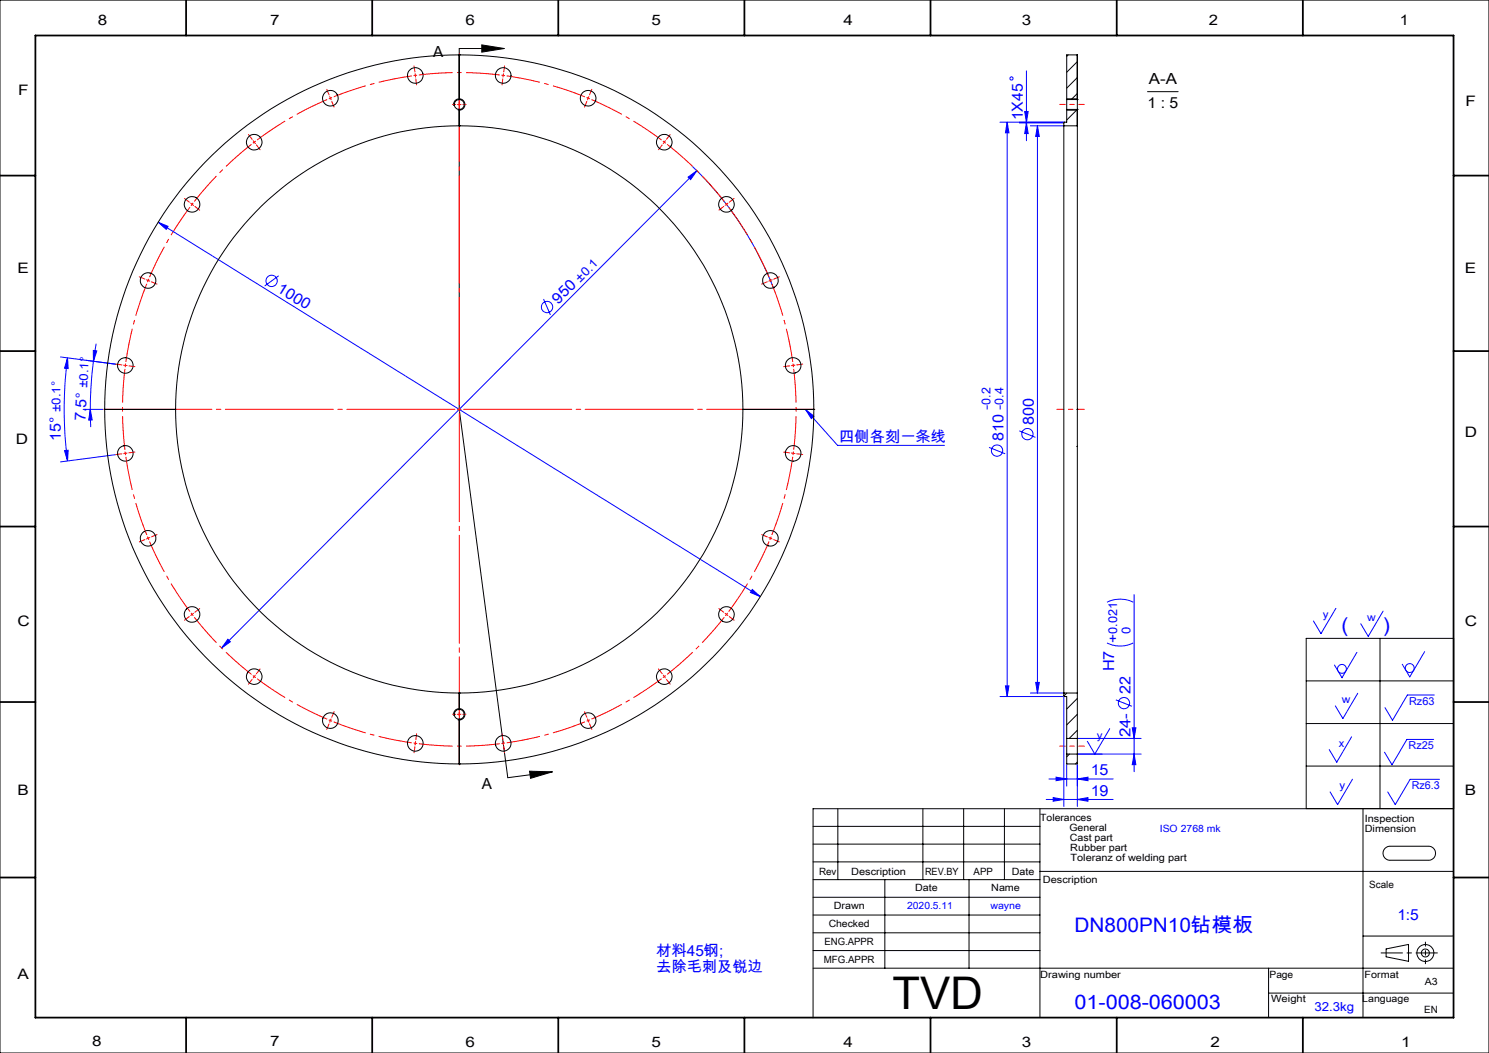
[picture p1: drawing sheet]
<svg xmlns="http://www.w3.org/2000/svg" width="420mm" height="297mm" viewBox="0 0 420 297" stroke-linecap="round" stroke-linejoin="round" font-family="sans-serif">
<g fill="none" stroke="#00f" stroke-width=".28">
<path d="M289.5 20v19.7M282.1 34.5h18.2M284.1 34.5l.5 3h-1zM284.1 34.5v162M287.5 34.7h12.6M289 31.5h1l-.5 3zM289.5 34.7l.5 3h-1zM290.7 35.5h9.4M292.6 35.5v160M292.6 35.5l.6 3h-1.1zM194.1 49.9l2.5-1.7-1.8 2.5zM195.2 46.8a94.7 94.7 0 0 1 23.1 34.8"/>
<path d="M196.6 48.2l-134.1 134.6M44.6 62.7l169.9 105.6M44.6 62.7l2.8 1.1-.5 .9zM78.6 77.8l-4 2.9M26.3 98.8l1 .2-.9 2.9zM27.1 96.9l-.7 5M153.3 84.3l2 4.5M17.1 100.7l15.6 2M19 100.9l.2 3.1-1-.1zM19 100.9a111.3 111.3 0 0 0 0 29.1M23.5 115.5h5.5M25.5 115.5l.5 3h-1z"/>
<path d="M25.5 115.5l.1 5M26.4 101.9l-.8 7.5-.1 6.1M227.2 115.5l2.4 1.9-.8 .7zM227.2 115.5l9.1 10.1h30.1M18.2 127.1l1-.1-.2 3zM32.7 128.2l-15.6 2.1M279 126.2l4.5 1.8M287.5 121.5l4.6 1.9M212.2 166.3l2.3 2-2.8-1.2zM312.2 169.9a8.2 8.2 0 0 1 7.5 0M319.9 167.7v50M376.8 171.6l-4.2 7.1-2.1-3.5"/>
<path d="M390.1 172.4l-4.2 7.1-2.1-3.6M64.3 180.3l.7 .7-2.5 1.8zM282.1 196.5h18.2M283.6 193.5h1l-.5 3zM290.7 195.5h9.4M292.1 192.5h1.1l-.6 3zM300.1 196.3v31.2M312.2 181.4a8.5 8.5 0 0 0 7.5 0M314.7 197.4l4.6 1.8M382.7 184l-4.2 7.2-2.1-3.6M383 195.5l-4.2 7.2-2.1-3.6M401.8 183.8l-4.1 7.1-2.2-3.5"/>
<path d="M404.5 196h-7.5l-4.2 7.2-2.1-3.6M295.9 219.7h18.1M297.9 219.2l3 .5-3 .5zM300.9 215.5v6.2M303.9 208.3h18M303.9 212.7h18M303.9 219.7l3-.5v1zM303.9 215.5v12M313 205.5l-4.2 7.2-2.1-3.6M319.4 205.3h1l-.5 3zM319.9 212.7l.5 3h-1zM381.2 207.8l-4.2 7.2-2.1-3.6"/>
<path d="M381.5 219.8l-4.2 7.1-2.1-3.5M404.4 208.6h-7.6l-4.2 7.1-2.1-3.5M406 219.8h-8.2l-4.2 7.1-2.2-3.5M295.1 225.5h18.9M297.1 225l3 .5-3 .5zM303.9 225.5l3-.5v1z"/>
<circle cx="285.3" cy="22.1" r=".46"/>
<circle cx="76.6" cy="79.2" r="1.6"/>
<circle cx="154.3" cy="86.6" r="1.6"/>
<circle cx="281.2" cy="127.1" r="1.6"/>
<circle cx="289.8" cy="122.4" r="1.59"/>
<circle cx="317" cy="198.3" r="1.6"/>
<circle cx="378.5" cy="188.7" r="1.26"/>
<circle cx="397.6" cy="188.4" r="1.24"/>
</g>
<g fill="none" stroke="#000" stroke-width=".28">
<path d="M0 0h420v297h-420zM135.9 12.7l6.3 1-6.3 1zM142.2 13.7h-12.7v101.8l13.7 103.9 12.6-1.7M128 29.9a1.59 1.59 0 0 1 1.4-2 1.59 1.59 0 0 1 1.7 1.7 1.59 1.59 0 0 1-2 1.4M300.9 31.1h2.9M300.9 27.9h2.9M323.7 25.9h8.6M368.4 180.1h41.6v48h-41.6zM368.4 192h41.6M389.3 180.1v48M128 201.9a1.6 1.6 0 0 1 1.4-2 1.6 1.6 0 0 1 1.7 1.7 1.6 1.6 0 0 1-2 1.4M149.4 217.5l6.4 .2-6.2 1.8z"/>
<path d="M368.4 204.1h41.6M368.4 216.1h41.6M229.3 233.1h64M229.3 238.1h64M236.3 228.1v20M260.3 228.1v20M271.8 228.1v20M283.3 228.1v20M293.3 228.1v58.9M384.5 228.1v58.9M390.8 239.1l1.1-.4h11a1.98 1.98 0 0 1 2 2 1.98 1.98 0 0 1-2 1.9h-10.8a1.98 1.98 0 0 1-1.9-1.3 1.98 1.98 0 0 1 .6-2.2zM410 228.1h-180.7v59"/>
<path d="M229.3 243.1h64M229.3 248.1h64M229.3 253.1h64M229.3 258.1h64M249.6 248.1v25M273.3 248.1v25M293.3 245.8h116.7M229.3 263.1h64M229.3 268.1h64M229.3 273.1h180.7M357.8 273.1v13.9M384.5 264h25.5"/>
<path d="M391 267.6l6.3-1.2v4.7l-6.3-1.2zM357.8 280.1h52.2"/>
<circle cx="402" cy="268.8" r="1.12"/>
<circle cx="402.1" cy="268.8" r="2.4"/>
</g>
<g fill="none" stroke="#f00" stroke-width=".28" stroke-dasharray="30.5 1.3 1.3 1.3" stroke-linecap="butt">
<path d="M93.2 27.7l-.5 .2M93.2 27.7l.5-.2M117.2 21.3h-.5M117.2 21.3l.5-.1M142 21.3l-.5-.1M142 21.3h.5M165.9 27.7l-.5-.2M165.9 27.7l.5 .2M54.2 57.6l-.3 .4M54.2 57.6l.3-.4M71.7 40.1l-.4 .3M71.7 40.1l.4-.3"/>
<path d="M187.4 40.1l-.4-.3M187.4 40.1l.4 .3M204.9 57.6l-.3-.4M204.9 57.6l.3 .4M41.8 79.1l-.2 .5M41.8 79.1l.2-.5M217.3 79.1l-.2-.5M217.3 79.1l.2 .5M35.4 103.1l-.1 .5M35.4 103.1v-.5M223.7 103.1v-.5M223.7 103.1l.1 .5"/>
<path d="M223.7 127.9l.1-.5M223.7 127.9v.5M41.8 151.8l.2 .5M41.8 151.8l-.2-.4M217.3 151.8l.2-.4M217.3 151.8l-.2 .5M54.2 173.3l.3 .4M54.2 173.3l-.3-.4M204.9 173.3l.3-.4M204.9 173.3l-.3 .4M71.7 190.8l.4 .3M71.7 190.8l-.4-.3"/>
<path d="M187.4 190.8l.4-.3M187.4 190.8l-.4 .3M93.2 203.2l.5 .2M93.2 203.2l-.5-.2M117.2 209.6l.5 .1M117.2 209.6h-.5M142 209.6h.5M142 209.6l-.5 .1M165.9 203.2l.5-.2M165.9 203.2l-.5 .2"/>
</g>
<g fill="none" stroke="#f00" stroke-width=".28" stroke-dasharray="30.5 1.3 1.3 1.3" stroke-dashoffset="20.9" stroke-linecap="butt">
<path d="M92.3 28.1a95 95 0 0 0-19.8 11.4M116.2 21.4a95 95 0 0 0-22.1 5.9M141 21.1a95 95 0 0 0-22.9 0M165 27.3a95 95 0 0 0-22.1-5.9M186.6 39.5a95 95 0 0 0-19.8-11.4M53.6 58.4a95 95 0 0 0-11.4 19.8M70.9 40.7a95 95 0 0 0-16.1 16.1M204.3 56.8a95 95 0 0 0-16.1-16.1M216.9 78.2a95 95 0 0 0-11.4-19.8M41.4 80a95 95 0 0 0-5.9 22.1M35.2 104.1a95 95 0 0 0 0 22.8M223.6 102.1a95 95 0 0 0-5.9-22.1"/>
<path d="M35.5 128.8a95 95 0 0 0 5.9 22.1M223.9 126.9a95 95 0 0 0 0-22.8M42.2 152.7a95 95 0 0 0 11.4 19.8M217.7 150.9a95 95 0 0 0 5.9-22.1M54.8 174.1a95 95 0 0 0 16.1 16.1M205.5 172.5a95 95 0 0 0 11.4-19.8M72.5 191.4a95 95 0 0 0 19.8 11.4M188.2 190.2a95 95 0 0 0 16.1-16.1M94.1 203.6a95 95 0 0 0 22.1 5.9M118.1 209.8a95 95 0 0 0 22.9 0M142.9 209.5a95 95 0 0 0 22.1-5.9M166.8 202.8a95 95 0 0 0 19.8-11.4"/>
</g>
<path d="M129 29.5h1M129.5 29v1M129 115.5h1M129.5 115v1M35.3 127.4l.1 1M35.8 127.8l-.9 .1M129 201.5h1M129.5 201v1" fill="none" stroke="#f00" stroke-width=".28"/>
<path d="M305.9 115.5h-7.8" fill="none" stroke="#f00" stroke-width=".28" stroke-dasharray="30.5 1.3 1.3 1.3" stroke-dashoffset="28.5"/>
<path d="M298.9 29.5h7M305.9 210.5h-7" fill="none" stroke="#f00" stroke-width=".28" stroke-dasharray="30.5 1.3 1.3 1.3" stroke-dashoffset="28.9"/>
<path d="M389.6 268.8h15.9" fill="none" stroke="#000" stroke-width=".28" stroke-dasharray="30.5 1.3 1.3 1.3" stroke-dashoffset="24.4"/>
<path d="M402.1 265.7v6.1" fill="none" stroke="#000" stroke-width=".28" stroke-dasharray="30.5 1.3 1.3 1.3" stroke-dashoffset="29.3"/>
<g fill="none" stroke="#000" stroke-width=".5">
<path d="M10 10h400v277h-400zM52.5 0v10M105 0v10M157.5 0v10M210 0v10M262.5 0v10M315 0v10M367.5 0v10M0 49.5h10M410 49.5h10M0 99h10M410 99h10"/>
<path d="M0 148.5h10M410 148.5h10M0 198h10M410 198h10M0 247.5h10M410 247.5h10M52.5 287v10M105 287v10M157.5 287v10M210 287v10M262.5 287v10M315 287v10"/>
<path d="M367.5 287v10"/>
</g>
<g fill="none" stroke="#f00" stroke-width=".28" stroke-dasharray="30.5 1.3 1.3 1.3">
<path d="M71.1 39.3l-1-1.4M92.8 26.8l-.6-1.6M93.2 27.7l-.2-.5M93.2 27.7l.2 .5M93.6 28.6l.6 1.6M117 20.3l-.2-1.7M117.2 21.3l-.1-.5M117.2 21.3v.5M117.3 22.3l.2 1.6M128.6 29.5h-.9M129.6 28.5v-.9M129.6 30.5v.9"/>
<path d="M130.6 29.5h.9M141.8 22.3l-.2 1.6M142 21.3v-.5M142 21.3l-.1 .5M142.1 20.3l.2-1.7M165.5 28.6l-.6 1.6M165.9 27.7l.2-.5M165.9 27.7l-.2 .5M166.3 26.8l.6-1.6M188 39.3l1-1.4M53.4 57l-1.4-1M54.2 57.6l-.4-.3"/>
<path d="M54.2 57.6l.4 .3M55 58.2l1.3 1.1M71.7 40.1l-.3-.4M71.7 40.1l.3 .4M72.3 40.9l1.1 1.3M186.8 40.9l-1.1 1.3M187.4 40.1l.3-.4M187.4 40.1l-.3 .4M204.1 58.2l-1.3 1.1M204.9 57.6l.4-.3M204.9 57.6l-.4 .3M205.7 57l1.4-1"/>
<path d="M40.9 78.7l-1.6-.6M41.8 79.1l-.5-.2M41.8 79.1l.4 .2M42.7 79.5l1.6 .6M216.4 79.5l-1.6 .6M217.3 79.1l.5-.2M217.3 79.1l-.4 .2M218.2 78.7l1.6-.6M34.4 102.9l-1.7-.2M35.4 103.1l-.5-.1M35.4 103.1h.5M36.4 103.2l1.6 .2"/>
<path d="M222.8 103.2l-1.7 .2M223.7 103.1l.5-.1M223.7 103.1h-.5M224.7 102.9l1.7-.2M34.4 128l-1.7 .2M36.4 127.7l1.6-.2M222.8 127.7l-1.7-.2M223.7 127.9h.5M223.7 127.9l-.5-.1M224.7 128l1.7 .2M40.9 152.2l-1.6 .6M41.8 151.8l-.5 .2"/>
<path d="M41.8 151.8l.4-.2M42.7 151.4l1.6-.6M216.4 151.4l-1.6-.6M217.3 151.8l.5 .2M217.3 151.8l-.4-.2M218.2 152.2l1.6 .6M53.4 173.9l-1.4 1M54.2 173.3l-.4 .3M54.2 173.3l.4-.3M55 172.7l1.3-1.1M204.1 172.7l-1.3-1.1M204.9 173.3l.4 .3"/>
<path d="M204.9 173.3l-.4-.3M205.7 173.9l1.4 1M71.1 191.6l-1 1.4M71.7 190.8l-.3 .4M71.7 190.8l.3-.4M72.3 190l1.1-1.3M186.8 190l-1.1-1.3M187.4 190.8l.3 .4M187.4 190.8l-.3-.4M188 191.6l1 1.4M92.8 204.2l-.6 1.5M93.2 203.2l-.2 .5"/>
<path d="M93.2 203.2l.2-.4M93.6 202.3l.6-1.6M117 210.6l-.2 1.7M117.2 209.6l-.1 .5M117.2 209.6v-.5M117.3 208.7l.2-1.7M128.6 201.5h-.9M129.6 200.5v-.9M129.6 202.5v.9M130.6 201.5h.9M141.8 208.7l-.2-1.7M142 209.6v.5"/>
<path d="M142 209.6l-.1-.5M142.1 210.6l.2 1.7M165.5 202.3l-.6-1.6M165.9 203.2l.2 .5M165.9 203.2l-.2-.4M166.3 204.2l.6 1.5"/>
</g>
<path d="M128.6 115.5h-99.5M129.6 114.5v-99.5M129.6 116.5v99.5M130.6 115.5h99.5" fill="none" stroke="#f00" stroke-width=".28" stroke-dasharray="30.5 1.3 1.3 1.3" stroke-dashoffset="-.2"/>
<path d="M135.9 12.7l6.3 1-6.3 1zM149.4 217.5l6.4 .2-6.2 1.8z" fill="#000"/>
<g fill="#00f">
<path d="M227.2 115.5l2.4 1.9-.8 .7z"/>
<path d="M212.2 166.3l-.5 .8 2.8 1.2zM44.6 62.7l2.3 2 .5-.9z"/>
<path d="M297.9 219.2l3 .5-3 .5zM303.9 219.7l3-.5v1z"/>
<path d="M297.1 225l3 .5-3 .5zM303.9 225.5l3-.5v1z"/>
<path d="M64.3 180.3l-1.8 2.5 2.5-1.8zM194.1 49.9l.7 .8 1.8-2.5z"/>
<path d="M26.3 98.8l1 .2-.9 2.9zM25.5 115.5l.5 3h-1z"/>
<path d="M289 31.5h1l-.5 3zM289.5 34.7l.5 3h-1z"/>
<path d="M292.6 35.5l.6 3h-1.1zM292.1 192.5h1.1l-.6 3zM319.4 205.3h1l-.5 3zM319.9 212.7l.5 3h-1z"/>
<path d="M284.1 34.5l.5 3h-1zM283.6 193.5h1l-.5 3z"/>
<path d="M19 100.9l.2 3.1-1-.1zM18.2 127.1l1-.1-.2 3z"/>
</g>
<g fill="none" stroke="#000" stroke-width=".28">
<path d="M129.5 15.5a100.1 100.1 0 0 1 100.1 100M129.5 15.5a100 100 0 0 0-100 100M129.5 15.5h.1M129.5 15.5v12.6M301.3 15.5l-.4 .4M303.8 17.4l-2.9 3M129.5 35.5a80 80 0 0 1 80.1 80M129.5 28.1a1.39 1.39 0 0 1 1.4 1.4 1.39 1.39 0 0 1-1.4 1.4M129.5 28.1a1.39 1.39 0 0 0-1.3 1.4 1.39 1.39 0 0 0 1.3 1.4M129.5 35.5a80 80 0 0 0-80 80M129.5 30.9h.1M129.5 35.5h.1"/>
<path d="M129.5 28.1h.1M129.5 30.9v4.6M300.1 35.5v160M300.1 35.5h3.8M300.9 28.1v2.8M300.9 30.9v3.6h-.6l-.2 .2v.8M300.9 30.9h3M300.9 28.1v-12.6h2.9v12.6M300.9 28.1h3M303.8 30.9h.1M303.8 28.1h.1M303.8 30.9l-2.9 3"/>
<path d="M303.8 35.4l-.1 .1M303.8 21.9l-2.9 3M303.8 26.4l-1.6 1.7M303.8 30.9v4.6M303.9 35.5v80M303.9 28.1v2.8M29.5 115.5a100 100 0 0 0 100 100M29.5 115.5h.1M29.5 115.5h20M49.5 115.5a80 80 0 0 0 80 80M49.5 115.5h.1M209.6 115.5a80 80 0 0 1-80.1 80"/>
<path d="M209.6 115.5h.1M209.6 115.5h20M229.6 115.5a100 100 0 0 1-100.1 100M229.6 115.5h.1M303.8 115.5h.1M303.9 115.5v10.4M303.8 125.9h.1M303.9 125.9v69.6M303.9 125.9h.1M129.5 195.5h.1M129.5 195.5v4.6M300.1 195.5v.8l.8 .2v11.8"/>
<path d="M300.1 195.5h3.8M300.9 195.5l-.8 .8M303.9 197l-3 3M303.9 195.5v12.8M129.5 200.1a1.39 1.39 0 0 1 1.4 1.4 1.39 1.39 0 0 1-1.4 1.4M129.5 200.1a1.39 1.39 0 0 0-1.3 1.4 1.39 1.39 0 0 0 1.3 1.4M129.5 200.1h.1M129.5 202.9h.1M129.5 215.5h.1M129.5 202.9v12.6M300.9 208.3v4.4M300.9 212.7v2.8h3v-2.8"/>
<path d="M300.9 208.3h3M300.9 212.7h3M301.7 212.7l-.8 .8M303.9 208.3v4.4M303.9 201.5l-3 3M303.9 206l-2.3 2.3M303.9 214.9l-.5 .6"/>
<circle cx="93.2" cy="27.7" r="2.2"/>
<circle cx="117.2" cy="21.3" r="2.2"/>
<circle cx="141.9" cy="21.3" r="2.21"/>
<circle cx="165.9" cy="27.7" r="2.2"/>
<circle cx="54.2" cy="57.6" r="2.2"/>
<circle cx="71.7" cy="40.1" r="2.2"/>
<circle cx="187.4" cy="40.1" r="2.19"/>
<circle cx="204.9" cy="57.6" r="2.2"/>
<circle cx="41.8" cy="79.1" r="2.2"/>
<circle cx="217.3" cy="79.1" r="2.19"/>
<circle cx="35.4" cy="103.1" r="2.19"/>
<circle cx="223.7" cy="103.1" r="2.2"/>
<circle cx="35.4" cy="127.9" r="2.19"/>
<circle cx="223.7" cy="127.9" r="2.19"/>
<circle cx="41.8" cy="151.8" r="2.19"/>
<circle cx="217.3" cy="151.8" r="2.21"/>
<circle cx="54.2" cy="173.3" r="2.21"/>
<circle cx="204.9" cy="173.3" r="2.2"/>
<circle cx="71.7" cy="190.9" r="2.19"/>
<circle cx="187.4" cy="190.9" r="2.2"/>
<circle cx="93.2" cy="203.2" r="2.2"/>
<circle cx="117.1" cy="209.7" r="2.21"/>
<circle cx="141.9" cy="209.7" r="2.2"/>
<circle cx="165.9" cy="203.2" r="2.21"/>
</g>
<text font-size="12.7" x="251.7" y="284.5">TVD</text>
<g font-size="5.6" fill="#00f">
<text x="378.4" y="178.2">(</text>
<text x="390.3" y="178.2">)</text>
<text x="303.1" y="262.9">DN800PN10钻模板</text>
<text x="303.1" y="284.7">01-008-060003</text>
</g>
<g font-size="4.3">
<text x="122.2" y="16">A</text>
<text x="324" y="23.7">A-A</text>
<text x="323.7" y="30.6">1 : 5</text>
<text x="135.9" y="222.6">A</text>
</g>
<g font-size="4.3" fill="#00f">
<text x="288.5" y="33.9" transform="rotate(-90 288.5 33.9)">1X45</text>
<text x="77.9" y="82.1" transform="rotate(32 77.9 82.1)">1000</text>
<text x="157.4" y="86" transform="rotate(-45 157.4 86)">950</text>
<text x="24.1" y="118.7" transform="rotate(-87 24.1 118.7)">7.5°</text>
<text x="291.6" y="119.8" transform="rotate(-90 291.6 119.8)">800</text>
<text x="17.1" y="124.4" transform="rotate(-90 17.1 124.4)">15°</text>
<text x="236.7" y="124.5">四侧各刻一条线</text>
<text x="283" y="124.4" transform="rotate(-90 283 124.4)">810</text>
<text x="314.2" y="189.3" transform="rotate(-90 314.2 189.3)">H7</text>
<text x="318.8" y="195.7" transform="rotate(-90 318.8 195.7)">22</text>
<text x="318.8" y="207.9" transform="rotate(-90 318.8 207.9)">24-</text>
<text x="307.6" y="218.7">15</text>
<text x="307.6" y="224.4">19</text>
<text x="394.1" y="259.4">1:5</text>
<text x="185.1" y="269.7">材料45钢;</text>
<text x="185.1" y="274.3">去除毛刺及锐边</text>
</g>
<g font-size="4.1">
<text x="27.6" y="7">8</text>
<text x="76.2" y="7">7</text>
<text x="131.3" y="7">6</text>
<text x="183.8" y="7">5</text>
<text x="237.9" y="7">4</text>
<text x="288.3" y="7">3</text>
<text x="340.9" y="7">2</text>
<text x="394.8" y="7">1</text>
<text x="5.1" y="26.7">F</text>
<text x="413.4" y="30">F</text>
<text x="4.9" y="77">E</text>
<text x="413.2" y="77">E</text>
<text x="4.4" y="125.3">D</text>
<text x="413.2" y="123.3">D</text>
<text x="4.9" y="176.5">C</text>
<text x="413.2" y="176.5">C</text>
<text x="4.9" y="224.3">B</text>
<text x="413.2" y="224.3">B</text>
<text x="4.9" y="276.1">A</text>
<text x="26" y="295.1">8</text>
<text x="76.2" y="295.1">7</text>
<text x="131.3" y="295.3">6</text>
<text x="183.8" y="295.3">5</text>
<text x="237.9" y="295.3">4</text>
<text x="288.3" y="295.3">3</text>
<text x="341.5" y="295.3">2</text>
<text x="395.2" y="295.3">1</text>
</g>
<text font-size="3.5" fill="#00f" x="370.8" y="285.2">32.3kg</text>
<g font-size="3.4" fill="#00f">
<text x="163.7" y="79.7" transform="rotate(-45 163.7 79.7)">±0.1</text>
<text x="24.6" y="109.5" transform="rotate(-87 24.6 109.5)">±0.1°</text>
<text x="17.1" y="116.3" transform="rotate(-90 17.1 116.3)">±0.1°</text>
<text x="279.4" y="115.6" transform="rotate(-90 279.4 115.6)">-0.2</text>
<text x="283.1" y="115.6" transform="rotate(-90 283.1 115.6)">-0.4</text>
<text x="318.9" y="178.8" transform="rotate(-90 318.9 178.8)">0</text>
<text x="315.2" y="181.3" transform="rotate(-90 315.2 181.3)">+0.021</text>
</g>
<g font-size="3.1" fill="#00f">
<text x="373.1" y="174.4">y</text>
<text x="385.6" y="175.2">w</text>
<text x="378.5" y="198.4">w</text>
<text x="397.5" y="198.9">Rz63</text>
<text x="309.3" y="208.4">y</text>
<text x="377.6" y="210.7">x</text>
<text x="397.3" y="211.4">Rz25</text>
<text x="377.8" y="222.6">y</text>
<text x="398.2" y="222.6">Rz6.3</text>
</g>
<g font-size="2.8">
<text x="293.4" y="231.6">Tolerances</text>
<text x="385" y="231.9">Inspection</text>
<text x="301.7" y="234.4">General</text>
<text x="301.8" y="237.2">Cast part</text>
<text x="385" y="234.7">Dimension</text>
<text x="301.9" y="240">Rubber part</text>
<text x="302" y="242.9">Toleranz of welding part</text>
<text x="231" y="246.9">Rev</text>
<text x="240.1" y="246.9">Description</text>
<text x="258.1" y="251.3">Date</text>
<text x="260.9" y="246.9">REV.BY</text>
<text x="274.6" y="246.9">APP</text>
<text x="279.6" y="251.3">Name</text>
<text x="285.4" y="246.9">Date</text>
<text x="294.2" y="249.2">Description</text>
<text x="386.2" y="250.4">Scale</text>
<text x="235.2" y="256.3">Drawn</text>
<text x="233.7" y="261.4">Checked</text>
<text x="232.6" y="266.7">ENG.APPR</text>
<text x="232.4" y="271.6">MFG.APPR</text>
<text x="293.4" y="276">Drawing number</text>
<text x="358.1" y="275.8">Page</text>
<text x="384.9" y="275.8">Format</text>
<text x="401.9" y="277.7">A3</text>
<text x="358.5" y="282.7">Weight</text>
<text x="384.3" y="282.7">Language</text>
<text x="401.7" y="285.7">EN</text>
</g>
<g font-size="2.8" fill="#00f">
<text x="327.1" y="234.8">ISO 2768 mk</text>
<text x="255.9" y="256.3">2020.5.11</text>
<text x="279.4" y="256.3">wayne</text>
</g>
</svg>
